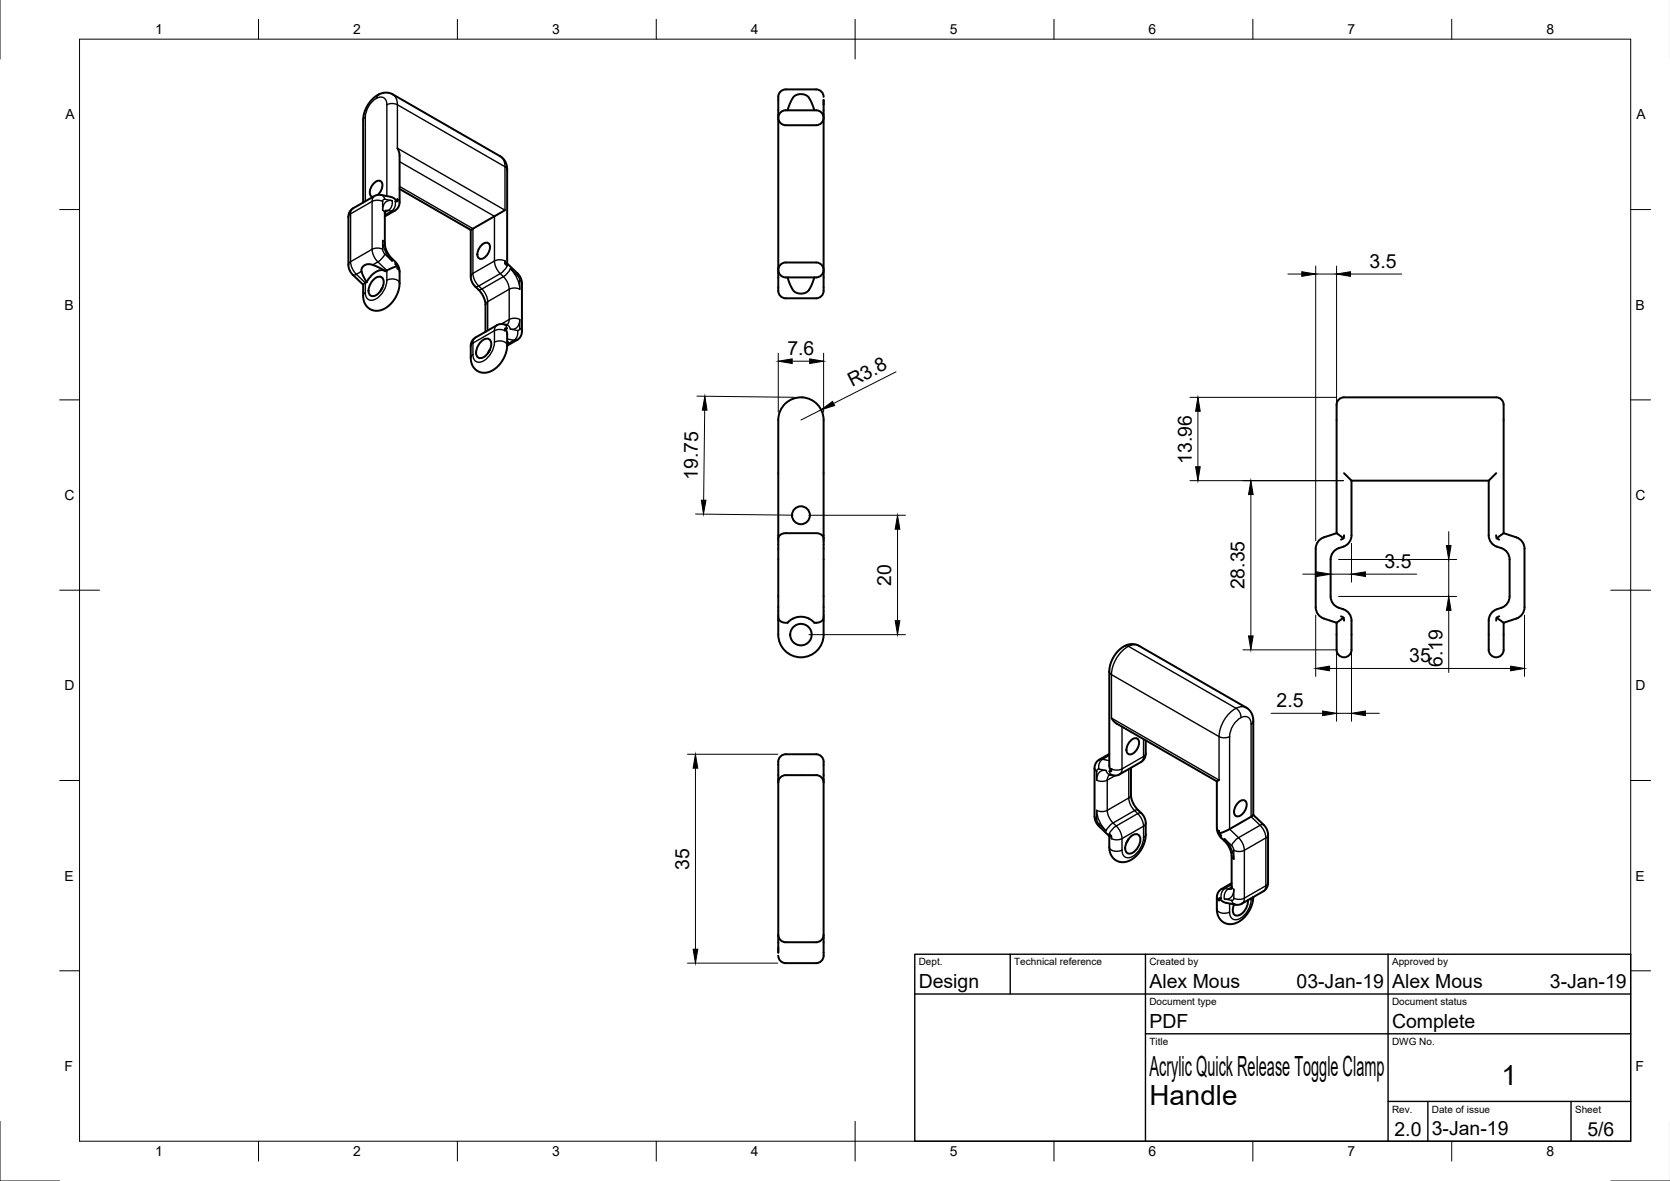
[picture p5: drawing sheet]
<svg xmlns="http://www.w3.org/2000/svg" width="420mm" height="297mm" viewBox="0 0 420 297" stroke-linecap="round" stroke-linejoin="round" font-family="sans-serif">
<!-- layer: Visible -->
<g fill="none" stroke="#000" stroke-width=".5">
<path d="M100 37.3l.5 1.7v12.3l-.3 .8-.5 .7-2.9 1.6M195.8 29.6v38.3M196.4 28.3l.8-.5 .5-.1h7.3a1.91 1.91 0 0 1 2.2 1.9 1.91 1.91 0 0 1-2.2 1.9h-6.9a1.97 1.97 0 0 1-2-1 1.97 1.97 0 0 1 .3-2.2zM198.1 27.7l.7-1.8 .8-1.5 .8-.5 1.1-.2 1.1 .2 .8 .5 .8 1.5 .7 1.8M207.2 29.6v38.3M207.2 26.4v-1.3v4.4M207.2 24.4a1.88 1.88 0 0 0-1.9-1.9h-7.6a2.06 2.06 0 0 0-1.9 2.6v4.4M91.4 50.9v-20.7l.1-1.4 1.1-2.4 1.6-1.9 1.9-1 1-.2 .9 .1 27.9 15.9 1 1 .5 1 .2 1.3v23.7M95.1 49a2.79 2.79 0 0 0 .8-3.3 1.73 1.73 0 0 0-2.4 1.1l-.2 .5a1.48 1.48 0 0 0 .5 2.2M96.9 53v8.7l.7 2.1 2.2 2.5 .6 1.2 .1 4-.3 1.7-1 2.1-1.5 1.7-1.7 .9-1.8 .2-1.5-.6-1-1.4-.3-1.4v-3.1M99.9 50.6l-.6-.6-.8-.5-2.7-.5h-.9l-6.2 3.5-.9 1-.1 1v12.7l.8 1.6 2.9 2.8M99.9 50.6h-.5"/>
<path d="M100 50.1l-.1 .5M100.5 47.5l17.9 10.3M118.4 57.8l.1 12.1 .5 1.4 2.1 2.4 .9 1.9 .1 .9v7M127 52.9l-8.6 4.9M92.2 71l-.8 .6M93.8 70.5a1.63 1.63 0 0 1 2.5-.5 3.5 3.5 0 0 1-2.6 4.5 1.63 1.63 0 0 1-.8-2.4zM96.2 72.3l-.5 1M96.8 68.1a3.5 3.5 0 0 0-3.9 1.9l-.7 1M99.4 66.4a1.21 1.21 0 0 1 .6 1.2M99.9 66.9l-2.4 1a1.16 1.16 0 0 1-1.5-.3l-2.8-1.1h-1l-.8 .4-.4 .6-.1 .7 1.3 2.8M121.3 61.5a1.13 1.13 0 0 1 1.5-.4 1.13 1.13 0 0 1 .4 1.6 2.52 2.52 0 0 1-2.6 2.3 2.52 2.52 0 0 1 .7-3.5zM127 65.6l.1 .7"/>
<path d="M127.1 66.3h.5l2.9 2.8 .6 1 .2 1.1-.1 12.8-.7 1.3-2.9 1.6 .4-.4-.4-.6M127.1 66.3l.5 .5M195.8 68v4.4a2.13 2.13 0 0 0 1.9 2.6h7.6a2.07 2.07 0 0 0 1.9-2.6v-4.4M196.4 66.6l.8-.5 .5-.1h7.3a1.91 1.91 0 0 1 2.2 1.9 1.91 1.91 0 0 1-2.2 1.9h-6.9a1.97 1.97 0 0 1-2-1.1 1.97 1.97 0 0 1 .3-2.1zM198.1 69.8l.7 1.9 .8 1.4 .8 .6 1.1 .1 1.1-.1 .8-.6 .8-1.4 .7-1.9M120.9 86.1a1.63 1.63 0 0 1 2.4-.5 3.5 3.5 0 0 1-2.6 4.5 1.63 1.63 0 0 1-.7-2.5zM122.8 88.8h.1M123.2 88.1h.1M123.3 87.9l-.6 .9M127.1 82.6l-.1 .6M127.5 81.7l-1.3-.2-1 .2-5.6 3.2-.7 .7-.5 1.2 .1 3.8 .5 1.5 1 1.1 1.5 .5 1.7-.2 1.6-1 1.4-1.6 .9-1.5 .5-1.9v-3.7l-.5-1.2M127.6 82.6h-.5"/>
<path d="M197.6 101.5a5.7 5.7 0 0 1 6.2-1.1 5.7 5.7 0 0 1 3.4 5.2v50.5a9.4 9.4 0 0 1-1.1 6.9 5.7 5.7 0 0 1-6.4 2 5.7 5.7 0 0 1-3.9-5.4v-54l.4-1.9 .5-1.2zM338.2 119l1.8 1.9M376.4 119l-1.9 1.9M195.8 135.4l.6-.9 1.3-.4h8l1 .4 .5 .9M336.3 134.1v-31.9a2.08 2.08 0 0 1 1.9-2.3h38.2a2.08 2.08 0 0 1 1.9 2.3v31.9M336.3 134.1l1.7 1.3M336.3 134.1l-3.2 1.1a3 3 0 0 0-2.1 2.8v14.7a3 3 0 0 0 2.1 2.9l3.2 1M338.2 134.6a.82 .82 0 0 1-.8 1.1M340 120.9v13.7a3.4 3.4 0 0 1-3.2 3.3 3 3 0 0 0-2 2.8v9.3a3.4 3.4 0 0 0 3.2 3.2 3 3 0 0 1 2 2.9v7a1.91 1.91 0 0 1-1.8 2.2 1.91 1.91 0 0 1-1.9-2.2v-6.5M340 120.9h34.5M374.5 120.9v13.7a3.4 3.4 0 0 0 3.2 3.3 3 3 0 0 1 2.1 2.8v9.3a3.4 3.4 0 0 1-3.2 3.2 3 3 0 0 0-2.1 2.9v7a1.91 1.91 0 0 0 1.9 2.2 1.91 1.91 0 0 0 1.9-2.2v-6.5M376.4 134.6a.82 .82 0 0 0 .8 1.1"/>
<path d="M378.3 134.1l-1.8 1.3M378.3 134.1l3.2 1.1a3 3 0 0 1 2.1 2.8v14.7a3 3 0 0 1-2.1 2.9l-3.2 1M195.8 155.4l.6 .9 1.3 .3h.4l1.7-1.1 1.6-.4 2 .4 1.5 1.1h.8l1-.4 .5-.8M337.4 155a.82 .82 0 0 1 .8 1.1M338 155.4l-1.7 1.2M376.5 155.4l1.8 1.2M377.2 155a.82 .82 0 0 0-.8 1.1M195.8 196.7v-4.3a2.13 2.13 0 0 1 1.9-2.7h7.6a2.07 2.07 0 0 1 1.9 2.7v4.3M196.4 195.5l.8-.5h.5h7.3a2.08 2.08 0 0 1 2.2 1.8v38.3a2.08 2.08 0 0 1-2.2 1.9h-6.9a2.09 2.09 0 0 1-2.3-1.9v-38.3l.1-.5zM279.1 189.6l-2.9 1.7-.7 1.3-.1 12.8 .2 1.1 .7 1.1 2.8 2.7h.5M279.6 193.9l-.5-1.4 .1-24.7 .8-2.3 1.6-2.1 2-1.2 1.9-.2 1 .4 27.1 15.6 1 1 .5 1 .2 1.3v23.7M279.6 193.9h-.5"/>
<path d="M279.6 180.6l1.4 1.4 25.2 14.5M279.6 193.4v.5M284.5 193.1l.2 7.8 .7 1.7 2.2 2.4 .6 1.5v3.8l-.3 1.7-1.1 2.1-1.5 1.7-1.8 .9-1.7 .1-1.4-.7-1-1.3-.3-1.4v-3.1M284.6 186.2a1.13 1.13 0 0 1 1.5-.4 1.13 1.13 0 0 1 .4 1.5 2.52 2.52 0 0 1-2.6 2.4 2.52 2.52 0 0 1 .7-3.5zM288.3 186.2l-.1 3.7-.2 .8-.5 .6-6 3.6-1 .2-1.4-.2M306.2 196.5v12.1l.5 1.4 2.1 2.4 1 2-.1 9.2M306.7 196.2l-.5 .3M279.1 209.7l.5 .6M279.6 210.3v.6M283.9 211l-.5 .9M284.2 210.7a1.63 1.63 0 0 1 2.4-.5 3.5 3.5 0 0 1-2.6 4.5 1.63 1.63 0 0 1-.7-2.4zM306.7 209l.1 .6"/>
<path d="M306.8 209.6l.4 .6M311.6 201.8a1.13 1.13 0 0 1 1.6-.5 1.13 1.13 0 0 1 .4 1.6 2.52 2.52 0 0 1-2.7 2.3 2.52 2.52 0 0 1 .7-3.4zM315.3 205l-6.1 3.6-2.4 1M315.3 205l2.9 2.8 .8 1.6v12.7l-.2 .9-.9 1.1-6.1 3.4-.9 .1-2.7-.6-.8-.4-.6-.6M195.8 235.2v4.4v-1.3M207.2 235.2v4.4a2.12 2.12 0 0 1-1.9 2.6h-7.6a1.88 1.88 0 0 1-1.9-1.8M306.8 226l-.1 .5M307.2 225.9l-.4 .1M309.9 222.1l-2.9 1.7-.5 .6-.3 .8 .1 4.6 .5 1.2 .9 .9 1.1 .5h1.3l1.2-.4 1.3-.8 1-1.1 .9-1.4 .6-1.5 .2-1.6M310.5 227.5h.1M314 226.4a3.8 3.8 0 0 1-2.8 3.9 1.29 1.29 0 0 1-1-1.8l.3-1"/>
<circle cx="201.5" cy="129.6" r="2.25"/>
<circle cx="201.5" cy="159.6" r="2.7"/>
</g>
<!-- layer: Visible Narrow -->
<g fill="none" stroke="#000" stroke-width=".35">
<path d="M91.9 29.5v21.1M91.9 29.5l-.5 .7M94.8 24.7a5.9 5.9 0 0 0-2.9 4.8M94.8 24.7a1.63 1.63 0 0 1 1.8-.1 1.63 1.63 0 0 1 .7 1.7M95.3 23.8l-.4 .3-.1 .6M97.3 26.3v23M98.8 23.7l.9 1 .3 1.6-1.3-.3-1.4 .3M100 26.3l27 15.6v11l-27-15.6zM125.9 39.3l.8 1 .4 1.6M88.2 53.8v12l5.4-3.1M88.2 53.8l-.5 .7M88.8 52.4a1.5 1.5 0 0 0-.6 1.4"/>
<path d="M93.6 50.7l-5.4 3.1M93.6 50.7v12M93.6 50.7l1.3-.3 1.4 .3v2.2M94.2 49.3a1.5 1.5 0 0 0-.6 1.4M95.8 49a1.34 1.34 0 0 1 1 1.1M96.3 52.9l.5 .8M96.8 50.1l1.8 .4M96.8 50.1a.47 .47 0 0 0-.5 .6M97.7 52.9l-.9 .5M97.7 52.9l.8 .2M97.7 52.9l-.8 .1M98.5 53.1l-1.7 1"/>
<path d="M98.6 50.5a2.01 2.01 0 0 0-2.3 2.4M98.6 50.5l.1 .9a2.14 2.14 0 0 1-1 1.5M99.4 53l-.9 .1M99.4 50.6l.1 1a2.14 2.14 0 0 1-1 1.5M100 50.1l.5 .7M100.5 46.9l18.5 10.6v11.3M100.5 40.7l23.9 13.7v11.2M127.1 41.9l.5 .8M87.7 66.6l.5-.8 .4 1.7 1.1 1.5-.6 .2-.3-.1M91 68.2l-1.3 .8 2.2 2.2v2.4M91.9 73.6l-.5 .8M93.6 62.7l1.3-.3 1.4 .3"/>
<path d="M93.6 62.7l.4 1.7 1.1 1.5M95.1 65.9l-1.3 .7M95.1 65.9l2.2 2.1v2.5M96.3 60.5v2.2M96.3 60.5a7.7 7.7 0 0 0 2.3 5.1M96.3 62.7l.5 1.2M96.3 60.5l.5 .7M96.8 63.9l1.8 1.7M96.8 63.9l-.5 .9-1.2 1.1M98.6 65v.6M99.4 65.8v.6M100 67.6l.5 .8"/>
<path d="M100.5 71.2a2.24 2.24 0 0 0-3.2-.7 5.3 5.3 0 0 1-3.9 5 1.6 1.6 0 0 1-1.5-1.9M119 68.8l-.6 .7M119 68.8l.4 1.6 1 1.5M120.4 71.9l.8 .8M120.4 71.9l-.5 .2h-.3M121.2 72.7l1.1 1.5 .4 1.7M121.2 72.7l-.5 .2-.3-.1M122.7 75.9l-.6 .7M122.7 75.9v7.2M124.4 65.6l1.3-.3 1.4 .3M124.4 65.6l-5.4 3.2M124.4 65.6l.4 1.7 1.1 1.5"/>
<path d="M125.9 68.8l-5.5 3.1M125.9 68.8l.8 .8M126.7 69.6l1 1.5 .4 1.7M126.7 69.6l-5.5 3.1M127.6 66.8l-.5 .9-1.2 1.1M128.1 72.8l-5.4 3.1M128.1 72.8v7.5M128.1 72.8l1.3-.4 1.4 .4M128.4 67.6a7.7 7.7 0 0 1 2.4 5.1M128.4 67.6l1.8 1.7M128.4 67.6l-.5 .9-1.2 1.1M130.2 68.7v.6"/>
<path d="M130.2 69.3l.6 1.2M130.8 70.5v2.3M130.8 70.5l.5 .8M119 86.3v2.9M119 89.2l-.6 .7M119 86.3l-.6 .8M119.6 84.9a1.5 1.5 0 0 0-.6 1.4M122.9 88.5h.1M124.4 83.2l1.3-.3 1.4 .3M124.4 86.1a2.61 2.61 0 0 1 3.1 .4l.1 .3M124.4 83.2l-5.4 3.1M124.4 83.2v2.9"/>
<path d="M124.4 86.1a5.3 5.3 0 0 1-3.9 5 1.6 1.6 0 0 1-1.5-1.9M125 81.8a1.5 1.5 0 0 0-.6 1.4M126.6 81.5a1.34 1.34 0 0 1 1 1.1M127.4 81.7a1.34 1.34 0 0 1 1 1.1M127.6 85.3l1.7 .3-1.3 .7M128.1 80.3l-2 1.2M128.1 80.3l1.3-.3 1.4 .3M128.1 80.3a1.53 1.53 0 0 1-.6 1.4M128.4 82.8l1.8 .3M130.2 83.1v1a2.14 2.14 0 0 1-.9 1.5l.8-.1M130.8 80.3v2.3M130.8 80.3a2.06 2.06 0 0 1-2.4 2.5"/>
<path d="M130.8 82.6l.5 .7M130.8 82.6a.47 .47 0 0 1-.6 .5M279.1 168.9l.5 .8M279.6 169.7l27.1 15.6v10.9l-27.1-15.6zM283 162.5l.9 .1M283.9 162.6l27.1 15.5M283.9 162.6a8.8 8.8 0 0 0-4.3 7.1M286.5 162.4l-1.2-.3-1.4 .5M311 178.1l.9 1 .3 1.4M311 178.1a8.8 8.8 0 0 0-4.3 7.2l1.3 .3 1.4-.3M313.6 178l-1.2-.3-1.4 .4M275.4 193.2l.5 .8"/>
<path d="M275.9 194v2.2M275.9 196.2l1.4 .3 1.3-.3M276.5 193.4a.47 .47 0 0 0-.6 .6M276.5 193.4l1.8 .4M276.5 191.1l.9-.1a2.33 2.33 0 0 0-.9 2.4M278.3 193.8a2.01 2.01 0 0 0-2.4 2.4M278.3 193.8a1.34 1.34 0 0 0 1 1.1M278.6 196.2v7.6M279.1 190l-1.7 1 1.7 .3M279.1 193.9a1.34 1.34 0 0 0 1 1.1M279.2 194.9a1.53 1.53 0 0 0-.6 1.3M279.6 193.4l1.4 .3 1.3-.3"/>
<path d="M280.6 195.1l-2 1.1M282.3 182.8v10.6M282.3 193.4a1.5 1.5 0 0 1-.6 1.4M284 193.4v7.3M284.5 199.9l-.5 .8M287.7 190.3l-5.4 3.1M287.7 185.9v4.4M287.7 190.3a1.5 1.5 0 0 1-.6 1.4M288.3 189.5l-.6 .8M309.4 185.3v23.2l2.2 2.2M312.2 180.5a5.9 5.9 0 0 0-2.8 4.8M312.2 180.5a1.63 1.63 0 0 1 1.9-.1 1.63 1.63 0 0 1 .7 1.7"/>
<path d="M314.8 182.1v23.3l2.2 2.2M315.3 181.4l-.5 .7M275.4 205.3l.5 .7M275.9 203.8v2.2M275.9 206l.6 1.2M275.9 203.8l1.4 .3 1.3-.3M275.9 203.8a7.7 7.7 0 0 0 2.4 5.2M276.5 207.2l1.8 1.8M276.5 207.2v.6M278.6 203.8l.4 1.7 1 1.5M279.1 213a2.24 2.24 0 0 0 3.2 .8M279.6 210.9l1.4 .3 1.3-.3"/>
<path d="M280 207l.8 .7M280 207l-1.2 1.1-.5 .9M280.8 207.7l1.1 1.6 .4 1.6M280.8 207.7l-1.2 1.2-.5 .8M282.3 210.9v2.9M284 200.7l-5.4 3.1M284 200.7l.4 1.7 1 1.5M285.4 203.9l-5.4 3.1M285.4 203.9l.8 .7M286.2 204.6l-5.4 3.1M286.2 204.6l1.1 1.5 .4 1.7M286.3 203.7h-.3l-.6 .2"/>
<path d="M287.1 204.5l-.3-.1-.6 .2M287.7 207.8l-5.4 3.1M287.7 207.8v2.9M287.7 210.7a5.3 5.3 0 0 1-3.9 5 1.6 1.6 0 0 1-1.5-1.9M288.3 207l-.6 .8M288.3 209.9l-.6 .8M306.2 208.2l.5 .8M307.3 210.2v.6M308 210.9l1.9 1.8M308.1 211.5l-.1-.6a7.7 7.7 0 0 1 2.4 5.2M309.9 215.3l.5 .8M309.9 212.7l.5 1.2"/>
<path d="M310.4 213.9v2.2M310.4 213.9l1.3 .3 1.4-.3M311.6 210.7l1.1 1.5 .4 1.7M311.6 210.7l-1.2 1.1-.5 .9M313.1 213.9l5.4-3.2v12.1l-5.4 3.1M313.1 213.9v12M317 207.6l1.1 1.5 .4 1.6 .5-.7M317 207.6l-5.4 3.1M317.9 207.4h-.3l-.6 .2M306.2 228.6a2.24 2.24 0 0 0 3.2 .8M306.2 225.7l.5 .8M308 226.1l1.9 .4"/>
<path d="M308.2 223.5l-.9 .1M308.2 223.5l.8 .1M308.2 223.5a2.32 2.32 0 0 0-1 2.4M309 223.6a2.32 2.32 0 0 0-1 2.5M309.4 227.2v2.2M309.8 223.6h-.8M309.9 223.1l-.9 .5M309.9 222.9l.5 .8M309.9 222.5l-1.7 1M309.9 226.5a1.34 1.34 0 0 0 .9 1M310.4 223.7v2.2M310.4 225.9l1.3 .3 1.4-.3"/>
<path d="M310.4 223.7a2.06 2.06 0 0 1-2.4 2.4M310.4 225.9a.47 .47 0 0 1-.5 .6M313.1 225.9a1.5 1.5 0 0 1-.7 1.4M314.8 225.9a5.4 5.4 0 0 1-3.9 5.4 1.6 1.6 0 0 1-1.5-1.9M315.3 225.6l-.5 .7M319 222l-.5 .8a1.5 1.5 0 0 1-.6 1.4"/>
</g>
<!-- layer: Border -->
<g fill="none" stroke="#000" stroke-width=".25">
<path d="M0 -.1v15M20 9.9h390.3v277.1h-390.3zM65 4.8v5.1M115.1 4.8v5.1M165.1 4.8v5.1M215.1 4.8v10.1M265.2 4.8v5.1M315.2 4.8v5.1M365.2 4.8v5.1M15 52.7h5M410.3 52.7h5M15 100.6h5"/>
<path d="M410.3 100.6h5M15 148.4h10M405.3 148.4h10M15 196.3h5M410.3 196.3h5M15 244.2h5M410.3 244.2h5M0 282v15h15M65 287v5M115.1 287v5M165.1 287v5M215.1 282v10"/>
<path d="M265.2 287v5M315.2 287v5M365.2 287v5M405.3 297h14.9"/>
</g>
<!-- layer: TitleBlock -->
<path d="M230.2 240h180.1v47h-180.1zM230.2 250h180.1M254.2 240v10M288.2 240v47M349.2 240v47M288.2 260h122.1M349.2 277h61.1M359.2 277v10M395.3 277v10" fill="none" stroke="#000" stroke-width=".35"/>
<!-- layer: Dimensions -->
<g fill="none" stroke="#000" stroke-width=".25">
<path d="M324 68.9h3.5M331 66.9v69.1M331 68.9h5.3M336.3 66.9v36.7M339.8 68.9h12.9M175.3 99.6l24.6 .3M195.8 88.8v14.8M199.3 90.8h4.4M207.2 88.8v14.8M225.4 93.5l-15.7 8M299.4 99.9h36.7M177.3 103.2l-.3 22.6"/>
<path d="M206.6 103.1l-5.1 2.5M301.4 103.4v14M175 129.3l24.5 .3M203.5 129.6h24.3M225.8 133.1v23M299.4 120.9h38.6M314.7 124.4v35.5M340 136.6v9.8M364.5 133.7v3.5M203.5 159.6h24.3M327.8 144.4h3.5M331 154.7v15.4"/>
<path d="M334.8 144.4h5.2M336.8 140.7h29.7M336.8 150h29.7M343.5 144.4h12.9M364.5 140.7v9.3M364.5 153.5v15.6M383.6 154.7v15.4M312.7 163.4h23.4M319.8 179.4h13M334.5 168.1h45.6M336.3 161.6v19.8M336.3 179.4h3.7"/>
<path d="M340 161.6v19.8M343.5 179.4h3.5M173 189.7h22.7M175 193.2v45.5M173 242.2h22.7"/>
</g>
<g fill="#000" stroke="#000" stroke-width=".25">
<path d="M327.5 68.3l3.5 .6-3.5 .6zM336.3 68.9l3.5-.6v1.2zM195.8 90.8l3.5-.5v1.1zM203.7 90.3l3.5 .5-3.5 .6zM177.3 99.7l.6 3.5h-1.2zM206.6 103.1l2.9-2.1 .5 1zM300.8 117.4h1.2l-.6 3.5zM301.4 99.9l.6 3.5h-1.2zM176.4 125.8h1.2l-.6 3.5zM225.8 129.6l.6 3.5h-1.2zM314.7 120.9l.6 3.5h-1.2zM363.9 137.2h1.2l-.6 3.5z"/>
<path d="M225.2 156.1h1.2l-.6 3.5zM314.1 159.9h1.2l-.6 3.5zM331.3 143.8l3.5 .6-3.5 .6zM340 144.4l3.5-.6v1.2zM364.5 150l.6 3.5h-1.2zM332.8 178.8l3.5 .6-3.5 .6zM331 168.1l3.5-.6v1.2zM340 179.4l3.5-.6v1.2zM380.1 167.5l3.5 .6-3.5 .6zM175 189.7l.6 3.5h-1.2zM174.4 238.7h1.2l-.6 3.5z"/>
</g>
<g font-size="7">
<text x="289.2" y="270.5">Acrylic Quick Release Toggle Clamp</text>
<text x="377.8" y="272.9">1</text>
<text x="289.2" y="278">Handle</text>
</g>
<g font-size="4.9">
<text x="344.6" y="67.4">3.5</text>
<text x="198.1" y="89.3">7.6</text>
<text x="214.4" y="97.4" transform="rotate(-27 214.4 97.4)">R3.8</text>
<text x="299.8" y="116.7" transform="rotate(-90 299.8 116.7)">13.96</text>
<text x="175.5" y="120.8" transform="rotate(-89 175.5 120.8)">19.75</text>
<text x="348.3" y="142.8">3.5</text>
<text x="224.2" y="147.3" transform="rotate(-90 224.2 147.3)">20</text>
<text x="313.1" y="148.3" transform="rotate(-90 313.1 148.3)">28.35</text>
<text x="354.6" y="166.6">35</text>
<text x="362.9" y="167.8" transform="rotate(-90 362.9 167.8)">6.19</text>
<text x="321.2" y="177.9">2.5</text>
<text x="173.4" y="218.7" transform="rotate(-90 173.4 218.7)">35</text>
<text x="231.2" y="248.5">Design</text>
<text x="289.2" y="248.5">Alex Mous</text>
<text x="326.2" y="248.5">03-Jan-19</text>
<text x="350.2" y="248.5">Alex Mous</text>
<text x="390" y="248.5">3-Jan-19</text>
<text x="289.2" y="258.5">PDF</text>
<text x="350.2" y="258.5">Complete</text>
<text x="350.8" y="285.7">2.0</text>
<text x="360.2" y="285.5">3-Jan-19</text>
<text x="399.4" y="285.7">5/6</text>
</g>
<g font-size="3.5">
<text x="39" y="8.6">1</text>
<text x="88.9" y="8.6">2</text>
<text x="138.9" y="8.6">3</text>
<text x="188.9" y="8.6">4</text>
<text x="239" y="8.6">5</text>
<text x="288.9" y="8.6">6</text>
<text x="339" y="8.6">7</text>
<text x="389.1" y="8.6">8</text>
<text x="16.4" y="30">A</text>
<text x="411.7" y="30">A</text>
<text x="16.2" y="77.9">B</text>
<text x="411.5" y="77.9">B</text>
<text x="16.3" y="125.8">C</text>
<text x="411.5" y="125.8">C</text>
<text x="16.2" y="173.6">D</text>
<text x="411.5" y="173.6">D</text>
<text x="16.3" y="221.5">E</text>
<text x="411.5" y="221.5">E</text>
<text x="16.3" y="269.4">F</text>
<text x="411.5" y="269.4">F</text>
<text x="39" y="290.8">1</text>
<text x="88.9" y="290.8">2</text>
<text x="138.9" y="290.8">3</text>
<text x="188.9" y="290.8">4</text>
<text x="239" y="290.8">5</text>
<text x="288.9" y="290.8">6</text>
<text x="339" y="290.8">7</text>
<text x="389.1" y="290.8">8</text>
</g>
<g font-size="2.5">
<text x="231.2" y="242.8">Dept.</text>
<text x="255.2" y="242.8">Technical reference</text>
<text x="289.2" y="242.8">Created by</text>
<text x="350.2" y="242.8">Approved by</text>
<text x="289.2" y="252.8">Document type</text>
<text x="350.2" y="252.8">Document status</text>
<text x="289.2" y="262.8">Title</text>
<text x="350.2" y="262.8">DWG No.</text>
<text x="350.2" y="279.8">Rev.</text>
<text x="360.2" y="279.8">Date of issue</text>
<text x="396.3" y="279.8">Sheet</text>
</g>
</svg>
